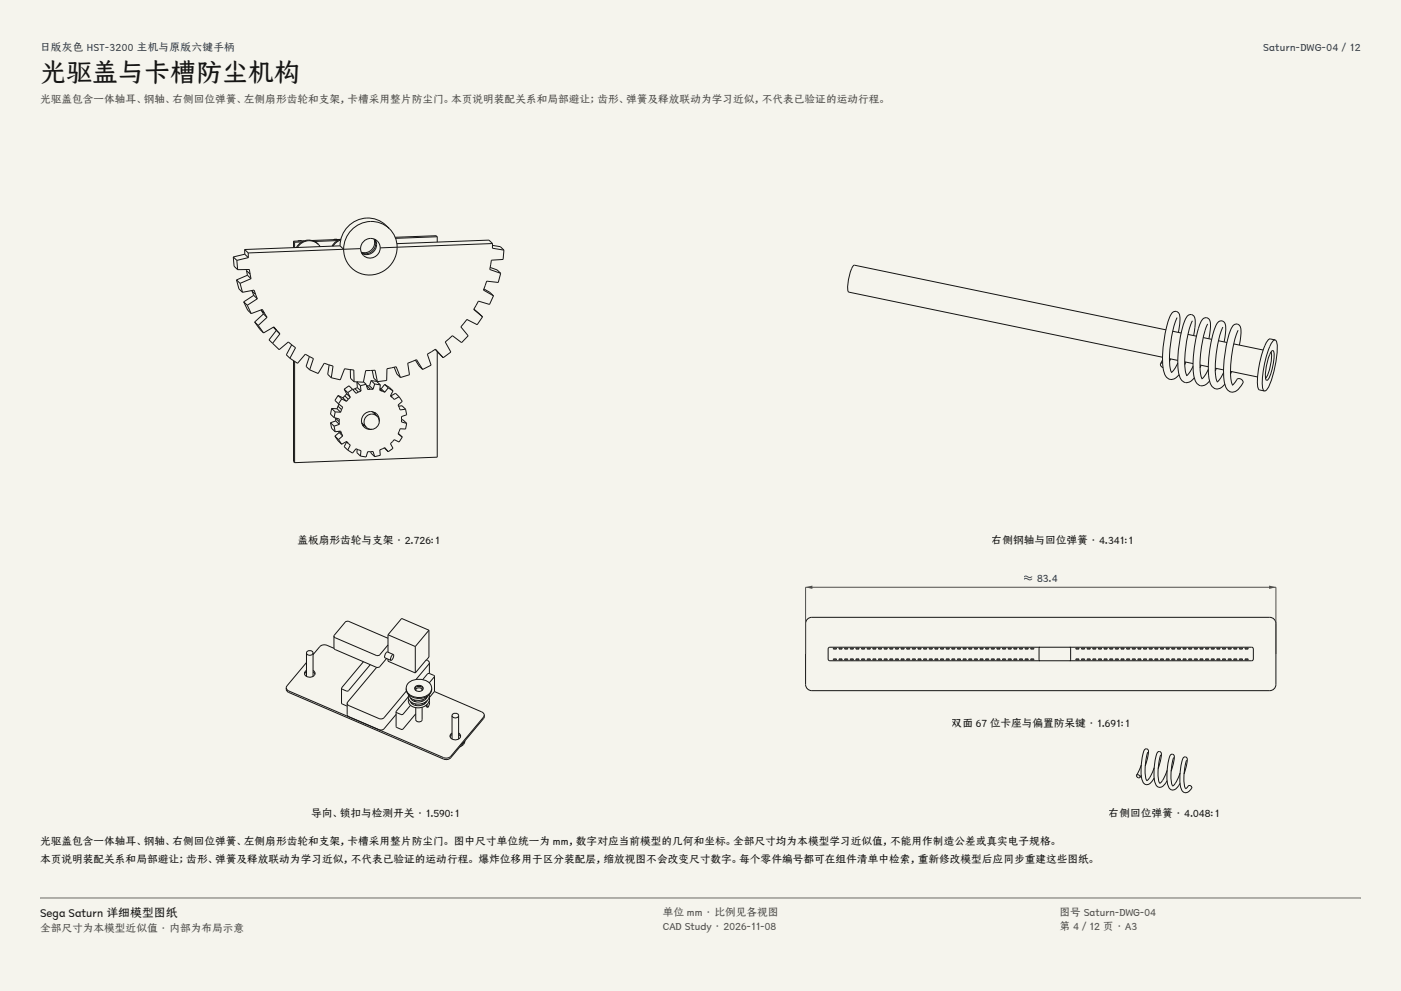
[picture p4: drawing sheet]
<svg xmlns="http://www.w3.org/2000/svg" width="420mm" height="297mm" viewBox="0 0 420 297" stroke-linecap="round" stroke-linejoin="round" font-family="sans-serif">
<g fill="#f5f4ed">
<path d="M0 0h420v297h-420z"/>
<path d="M12 12h396v275h-396z"/>
</g>
<g fill="none" stroke="#141413" stroke-width=".3">
<path d="M69.9 77l1.1 1M69.9 77l.3 2.8 1 1M71 78l.2 2.8M73.4 74.8l1 1M73.4 74.8v1.4M73.4 76.2l1 1M73.4 76.2l-3.5 .8M74.4 75.8v1.4M74.4 77.2l-3.4 .8M88 72.3l.3 .3M88 72.3v1.9M88.3 72.6v1.6"/>
<path d="M90.5 72.2h-1.2M90.5 72.5l-2.2 .1M91.3 72.2l-3.3 .1M95.4 73.2a4.1 4.1 0 0 0-6.5 1M95.4 73.2a4 4 0 0 0-6.2 1M95.4 73.2l.6 .7M101.2 71.8h-1.2M101.2 72.1l-6.9 .3M101.9 73.7l1.1 1M101.9 73.7l-28.5 1.1M101.9 71.8l-8.4 .3M102.1 71.9l-1.3 .7-1 1.2"/>
<path d="M102.2 71.7l-1.5 .7-1.1 1.4M108.1 74.5l-33.7 1.3M112.1 71.6a3 3 0 0 1-.6 3.2 3 3 0 0 1-3.2 .8M112.3 71.7a3 3 0 0 1-.5 3.4 3 3 0 0 1-3.4 .7M112.5 71.8a3 3 0 0 1-.4 3.6 3 3 0 0 1-3.6 .6M114 74.3a2.94 2.94 0 0 1-2.9 3.1 2.94 2.94 0 0 1-3-2.9M114 74.3a2.94 2.94 0 0 0-3.1-2.9 2.94 2.94 0 0 0-2.8 3.1M116.7 68.5a8.2 8.2 0 0 0-8.9-1.4 8.2 8.2 0 0 0-4.8 7.6M116.7 68.5a7.7 7.7 0 0 1 2.4 5.6M116.7 68.5a8.3 8.3 0 0 0-9.2-2.7 8.3 8.3 0 0 0-5.6 7.9M119.1 74.1a8 8 0 0 1-7.3 8.3 8 8 0 0 1-8.7-6.7l-.1-1M119.1 74.1l-5.1 .2"/>
<path d="M131.1 71l-12.5 .4M131.1 71v1.6M131.1 71l-.3-.4-12.3 .5M147.6 73.5l2.4 .4 1.1 1.1M147.6 73v1.4l3.5 .6M147.6 73l-28.5 1.1M147.6 73l-1-1-27.6 1M151.1 75l-.3 2.8-3.5 .2-.5 2.8 3.3 1.1M70.9 83.9l1.1 1M70.9 83.9l.7 2.7 1.1 1M71.2 80.8h3.6l.2 1.3M72 84.9l.7 2.7"/>
<path d="M72.7 87.6l3.5-.7 .4 1.4M73.1 90.5l1 1M73.1 90.5l1.1 2.5 1.1 1M73.9 80.8v.3M73.9 81.1l1.1 1M73.9 81.1l.3 1.4M74.1 91.5l1.2 2.5M74.2 82.5l1 1M74.2 82.5l-3.3 1.4M75 82.1l.2 1.4M75.2 83.5l-3.2 1.4M75.5 87.1l.1 .1"/>
<path d="M75.6 87.2l1 1.1M75.6 87.2l.5 1.3M76.1 88.5l1 1M76.1 88.5l-3 2M76.3 96.5l1.1 1M76.3 96.5l1.6 2.2 1.1 1.1M76.6 88.3l.5 1.2M77.1 89.5l-3 2M77.4 97.5l1.6 2.3M78.2 92.9h.1M78.3 92.9l1 1M78.3 92.9l.7 1.2"/>
<path d="M79 94.1l1.1 1M79 94.1l-2.7 2.4M79.3 93.9l-.7-1.2-3.3 1.3M79.3 93.9l.8 1.2M80.1 95.1l-2.7 2.4M82.8 99l-2.2 2.9 3.1 2.9 2.7-2.3 1.1 .9M82.8 99l-.8-1 1 1M82.8 99l1.1 1.1M83 99l-.9-1-3.1 1.8M83 99l.9 1.1M142.1 92.6l2.6 2.4M144.7 95l-1.6 2.3-3.1-1.6-1.8 2.3 2.2 2.6-2 2.1-2.8-2.1-2.1 1.9 1.7 3-2.3 1.7"/>
<path d="M145.1 86.6l1.8 1 1 1.1M146.9 80.2l2.1 .7 1.1 1M147.9 88.7l-1.1 2.5-3.4-1-1.4 2.5 2.7 2.3M150.1 81.9l-.7 2.8-3.5-.4-1 2.6 3 1.8M349.5 98.9l-93.5-19.4a12.2 12.2 0 0 0-1.7 7.8l.2 .2 94 19.6M351.6 99.3l2.5 .5M351.6 94.9h.1M352.9 95.2a30.9 30.9 0 0 0-1.9 16.1l.3 .4M353.3 99.6l.4-2.9a2.74 2.74 0 0 0-1.1-3.4 2.29 2.29 0 0 0-2.1 2.2 35.3 35.3 0 0 0-1.6 15.9 2.29 2.29 0 0 0 3.5 1.9l1.1-1M357.5 96.1a31.8 31.8 0 0 0-2 15.7l.4 .8M360.8 96.8h.1M362.1 97.1a31.3 31.3 0 0 0-2 15.9l.3 .6"/>
<path d="M366.6 98a30.8 30.8 0 0 0-1.8 16.1l.2 .4M369.9 98.7h.1M371.2 99a31.2 31.2 0 0 0-1.9 15.9l.3 .6M83.9 100.1l-2.2 2.8M86.9 107.4l2.3 1.5 2.3-2.7 2.5 1.3-1.2 3.3M87.4 103.3l-1.6 3 1.1 1.1M87.5 103.4l1.1 .8-1.7 3.2M88 108.1v30.3l.3 .3M88.3 108.3v30.4M92.8 106.8l-1 3 1 1M92.8 110.8l2.6 1.1 1.8-3 2.6 .8-.5 3.5M98.7 109.4l-.5 2.8 1.1 1"/>
<path d="M99.3 113.2l2.7 .6 1.3-3.3 2.8 .4v3.5M101.4 118.5l-1 1.5 1.1 1M101.4 118.5l1.4 .7M101.4 118.5l1 1.1M102.4 119.6l-.9 1.4M102.4 119.6l1.5 .7M102.8 119.2l1.1 1.1M103.2 116.6l.7 1.5M103.2 116.6l1.4-1 1.1 1.1M103.2 116.6l1.1 1.1M103.4 118.6l-.6 .6M103.4 118.6l1 1.1"/>
<path d="M103.9 118.1l-.5 .5M103.9 118.1l1.1 1M104.3 117.7l.7 1.4M104.4 119.7l-.5 .6M105 119.1l-.6 .6M105 110.8l.1 2.6 1 1M105.7 116.7l-1.4 1M105.7 116.7l1 1.2 .8-.4M106.4 116.5l-.6 .3M106.4 116.5l1.1 1M107 114.5l.1 1.7M107 114.5l1.1 1.1"/>
<path d="M107.1 116.2l-.7 .3M107.1 116.2l1.1 1M107.3 114.5h-.3M108.1 115.6l.1 1.6M108.2 117.2l-.7 .3M109 114.4l.7 .8M109.7 115.2l-1.6 .4M109.7 115.2l.5 1.5h.8M110 115.6h-.1M110 115.6h.8M110 115.6l1 1.1M110.8 115.6l1 1.1"/>
<path d="M111 116.7h.8M111.3 114l-.5 1.6M111.3 114l1.6 .3 1.1 1M111.3 114l1 1.1M111.6 111l.5 2.4 1 1M112.3 115.1l-.5 1.6M112.3 115.1l1.7 .2M113.1 114.4l-.7-3.4-2.8 .1-.7 3.4-2.8-.1M113.9 116.5l.7 .7M113.9 116.4l.4 .1M114 115.3l-.1 1.7 .7 .2M114.3 116.5l1 1"/>
<path d="M114.6 117.2l.7 .3M115.3 115.2l-1 1.3M115.3 115.2l1.4 .9 1.1 1M115.3 115.2l1.1 1M116.4 116.2l-1.1 1.3M116.4 116.2l1.4 .9M117.1 118.6l.5 .5M117.2 118.7l1.4-.8 1 1M117.8 117.1l-.7 1.5 .5 .5M118.2 110.1l.8 2 1.1 1M119.6 118.9l-1.4 .8-.6-.6M119.6 118.9l1 1.4-1.3 1.1 .7 1.5 1.6-.3"/>
<path d="M120.1 113.1l-1.3-3.2-2.8 .6-.1 3.5-2.8 .4M124.5 107.9l1.1 1.8 1.1 1M126.7 110.7l-1.8-2.9-2.7 1.1 .6 3.4-2.7 .8M130.5 104.7l2.4 2.5M131.1 105.4v31.6l-42.8 1.7M132.9 107.2l-2.4-2.5-2.4 1.5 1.1 3.2-2.5 1.3M347.9 109a1 1 0 0 0 .8 1.2M348.5 107.9l-.6 1.1M348.5 108.7l-.6 .3M350.6 107.5l2.5 .5M350.9 107.6l-.3 .7M353.1 108.8l-1.1 1.9-.8 .9"/>
<path d="M355.2 108.4l2.5 .6M355.5 108.5l-.3 .8M356.1 100.2l2.6 .6M357.7 109.8l-1.1 1.9-.8 .9M357.8 100.6l.5-3.3a2.54 2.54 0 0 0-1.1-3 2.29 2.29 0 0 0-2.2 2.2 35.3 35.3 0 0 0-1.5 15.8 2.29 2.29 0 0 0 3.5 2l1-1.1M359.7 109.4l2.5 .5M360.1 109.5l-.4 .7M360.7 101.2l2.5 .5M362.2 110.7l-1 1.9-.8 .9M362.4 101.5l.5-3.4a2.21 2.21 0 0 0-1.4-2.9 3.7 3.7 0 0 0-2.2 3.2 32.2 32.2 0 0 0-1.1 15.3 2.23 2.23 0 0 0 1.8 1.9 2.23 2.23 0 0 0 2.3-1.1l.3-.3M364.3 110.3l2.5 .6M364.6 110.4l-.3 .8"/>
<path d="M365.3 102.1l2.5 .5M366.8 111.7l-1 1.8-.9 1M367 102.5l.4-3.5a2.2 2.2 0 0 0-1.3-2.8 2.46 2.46 0 0 0-1.9 2.2 35.6 35.6 0 0 0-1.6 15.8 2.37 2.37 0 0 0 1.9 2.3 2.37 2.37 0 0 0 2.7-1.4M368.9 111.3l8.1 1.7M369.2 111.4l-.3 .7M369.9 103.1l8.8 1.8M371.6 103.4l.4-3.4a2.21 2.21 0 0 0-1.4-2.9 2.99 2.99 0 0 0-2 2.6 33.9 33.9 0 0 0-1.3 15.7 2.31 2.31 0 0 0 1.9 2.1 2.31 2.31 0 0 0 2.5-1.3l.3-.4a1.31 1.31 0 0 0 .4-1.9l-.3-.3a.93 .93 0 0 0-1.3 .1l-1.3 1.7M381 105.5a12.4 12.4 0 0 1-1.6 7.9M381.1 105.3l.5-.2a3.3 3.3 0 0 1 .3 2.8l-.8 3.6a3.3 3.3 0 0 1-1.4 2.5 6.3 6.3 0 0 1 0-4.6l.6-2.2zM382.2 101.9l-.4 .1a24.3 24.3 0 0 0-3.4 13.6l.4 1.3 .3 .3M382.2 101.9a3.5 3.5 0 0 1 .7 3.3 30.8 30.8 0 0 1-2.9 11.3l-.5 .5-.4 .2M382.2 101.9l-1.4-.3-.5 .1a24.3 24.3 0 0 0-3.3 13.6l.3 1.3 1.8 .6"/>
<path d="M99.1 126.7l.3 1.7 1.1 1M99.1 126.7l1.1 1M99.4 122.4l-.3 1.7 1.1 1M99.4 122.4l1.6 .1M99.4 122.4l1.1 1M100.2 125.1l1.5 .5v.8M100.2 127.7l.3 1.7M100.4 130.7l1 1.4 1 1M100.4 130.7l1.1 1M100.5 123.4l-.3 1.7M100.5 123.4l1.6 .1M100.5 129.4l1.6-.2 .3 .7"/>
<path d="M100.6 125.3l1.1 1.1M100.6 125.3v.9M100.6 125.3h.1M100.6 126.2l1.1 1M100.6 126.2l-1.5 .5M101 122.5l1.1 1M101.3 121.7l-.3 .8M101.3 121.7l1.1 1.1M101.5 121l1.2 1-.3 .8M101.5 131.7l.9 1.4M101.5 129.3l.2 .3M101.6 121.1l-.3 .6"/>
<path d="M101.7 129.6l-1.3 1.1M101.7 129.6l1 1.1M101.7 129.2l.7 .7M101.7 126.4v.8M101.7 127.2l-1.5 .5M102.4 122.8l-.3 .7M102.4 129.9l.3 .8M102.7 130.7l-1.2 1M103.8 132.3l.6 .6M103.9 132.4l-.7 1.5 1.1 1M104.3 134.9l1.4 .9 1-1.3 1.5 .6-.1 1.6M104.4 132.9l-.5-.6-1.5 .8"/>
<path d="M104.4 132.9l.6 .5-.7 1.5M107.1 134.6l-.1 1.1 1.1 1M108.1 136.7l1.6 .3 .5-1.6 1.6-.1 .5 1.6M108.4 126.7l1.4 1.3M108.6 127.3l.5 .1M108.7 127.4l.7 .2M111.1 135.4l.2 .4 1 1.1M111.6 123.4l1.4 1.3M112.2 123.6l.1 .4M112.3 123.6l.3 .7M113 124.7a2.32 2.32 0 0 0-3.2 .1 2.32 2.32 0 0 0 0 3.2M113 124.7a2.32 2.32 0 0 1 0 3.2 2.32 2.32 0 0 1-3.2 .1"/>
<path d="M113.7 126.3a2.65 2.65 0 0 0-2.6-2.9 2.65 2.65 0 0 0-2.7 2.8 2.65 2.65 0 0 0 3 2.5M115.2 134.2l1.2 1.2M116.4 135.4l-1.1-1.2-1.4 .6 .1 1.7-1.7 .4M119.4 129.9l1.2 1.1M119.5 121.7l1-.1 1.1 1M120.4 125.7l.4 .2 1.1 1M120.6 131l-1 1.5-1.4-.7-1.1 1.2 .7 1.4-1.4 1M121.6 122.6l.3 1.7-1.5 .6v1.6l1.5 .4M121.9 126.9l-.3 1.7-1.6-.1-.7 1.5 1.3 1M91.9 198.6l-5.9 6.9-.2 .6M91.9 195.7a1.04 1.04 0 0 0 1 .7 1.04 1.04 0 0 0 1-.7M91.9 195.7a1.04 1.04 0 0 1 1-.7 1.04 1.04 0 0 1 1 .7"/>
<path d="M91.9 195.7v7M93.9 195.7v7M100.1 190.6l3.4-4.2 .8-.2 12 5.1M100.1 190.6l.4 .5 12.6 5.4 .8-.3 2.4-2.9M100.1 190.6v3.6l.2 .4 12.5 5.4h.6l.5-.2 2-2.4M100.1 194.3a4.2 4.2 0 0 0-3.5-1l-.7 .5-2 2.4M109 198.3l-6.6 8M111 199.2l-6.5 7.8-.7 .1-1.4-.8M116.3 197.5v.7l8.2 3.5M116.3 190.2v5.3M116.3 190.2l8.2 3.6M117.9 196.2a1.48 1.48 0 0 0-.7 1.7"/>
<path d="M117.9 196.2a1.49 1.49 0 0 1-.7 1.7M117.9 196.2l-1.8-.8a1.48 1.48 0 0 0-.7 1.7l1.8 .8M124.5 193.8v7.9M128.6 188.9l-8.2-3.6-4.1 4.9M128.6 188.9l-4.1 4.9M128.6 188.9v8l-.8 .9M128.7 198.6l-4 5M128.7 198.6l-.2-.5-.7-.3-3.3 3.9M128.7 198.6v3.2M242 185.6l1.4-.6h137.2a1.86 1.86 0 0 1 1.9 1.9v18.2a1.86 1.86 0 0 1-1.9 1.9h-137.2a1.86 1.86 0 0 1-1.9-1.9v-18.2zM248.5 194h126.7l.5 .5v3l-.5 .5h-126.4l-.5-.5v-3zM249.8 194.3h1v.2h-1z"/>
<path d="M249.8 197.5h1v.2h-1zM251.5 197.5h.9v.2h-.9zM251.5 194.3h.9v.2h-.9zM253.2 197.5h.9v.2h-.9zM253.2 194.3h.9v.2h-.9zM254.9 197.5h.9v.2h-.9zM254.9 194.3h.9v.2h-.9zM256.6 197.5h.9v.2h-.9zM256.6 194.3h.9v.2h-.9zM258.3 197.5h.9v.2h-.9zM258.3 194.3h.9v.2h-.9zM260 197.5h.9v.2h-.9z"/>
<path d="M260 194.3h.9v.2h-.9zM261.7 197.5h.9v.2h-.9zM261.7 194.3h.9v.2h-.9zM263.4 197.5h.9v.2h-.9zM263.4 194.3h.9v.2h-.9zM265 197.5h1v.2h-1zM265 194.3h1v.2h-1zM266.7 197.5h1v.2h-1zM266.7 194.3h1v.2h-1zM268.4 197.5h1v.2h-1zM268.4 194.3h1v.2h-1zM270.1 197.5h.9v.2h-.9z"/>
<path d="M270.1 194.3h.9v.2h-.9zM271.8 197.5h.9v.2h-.9zM271.8 194.3h.9v.2h-.9zM273.5 197.5h.9v.2h-.9zM273.5 194.3h.9v.2h-.9zM275.2 197.5h.9v.2h-.9zM275.2 194.3h.9v.2h-.9zM276.9 197.5h.9v.2h-.9zM276.9 194.3h.9v.2h-.9zM278.6 197.5h.9v.2h-.9zM278.6 194.3h.9v.2h-.9zM280.3 197.5h.9v.2h-.9z"/>
<path d="M280.3 194.3h.9v.2h-.9zM281.9 197.5h1v.2h-1zM281.9 194.3h1v.2h-1zM283.6 197.5h1v.2h-1zM283.6 194.3h1v.2h-1zM285.3 197.5h1v.2h-1zM285.3 194.3h1v.2h-1zM287 197.5h1v.2h-1zM287 194.3h1v.2h-1zM288.7 197.5h.9v.2h-.9zM288.7 194.3h.9v.2h-.9zM290.4 197.5h.9v.2h-.9z"/>
<path d="M290.4 194.3h.9v.2h-.9zM292.1 197.5h.9v.2h-.9zM292.1 194.3h.9v.2h-.9zM293.8 197.5h.9v.2h-.9zM293.8 194.3h.9v.2h-.9zM295.5 197.5h.9v.2h-.9zM295.5 194.3h.9v.2h-.9zM297.2 197.5h.9v.2h-.9zM297.2 194.3h.9v.2h-.9zM298.9 197.5h.9v.2h-.9zM298.9 194.3h.9v.2h-.9zM300.5 197.5h1v.2h-1z"/>
<path d="M300.5 194.3h1v.2h-1zM302.2 197.5h1v.2h-1zM302.2 194.3h1v.2h-1zM303.9 197.5h1v.2h-1zM303.9 194.3h1v.2h-1zM305.6 197.5h.9v.2h-.9zM305.6 194.3h.9v.2h-.9zM307.3 197.5h.9v.2h-.9zM307.3 194.3h.9v.2h-.9zM309 197.5h.9v.2h-.9zM309 194.3h.9v.2h-.9zM311.7 194l-.2 .2v3.6l.2 .2"/>
<path d="M320.7 194l.3 .2v3.6l-.3 .2M322.5 197.5h1v.2h-1zM322.5 194.3h1v.2h-1zM324.2 197.5h.9v.2h-.9zM324.2 194.3h.9v.2h-.9zM325.9 197.5h.9v.2h-.9zM325.9 194.3h.9v.2h-.9zM327.6 197.5h.9v.2h-.9zM327.6 194.3h.9v.2h-.9zM329.3 197.5h.9v.2h-.9zM329.3 194.3h.9v.2h-.9zM331 197.5h.9v.2h-.9z"/>
<path d="M331 194.3h.9v.2h-.9zM332.7 197.5h.9v.2h-.9zM332.7 194.3h.9v.2h-.9zM334.4 197.5h.9v.2h-.9zM334.4 194.3h.9v.2h-.9zM336 197.5h1v.2h-1zM336 194.3h1v.2h-1zM337.7 197.5h1v.2h-1zM337.7 194.3h1v.2h-1zM339.4 197.5h1v.2h-1zM339.4 194.3h1v.2h-1zM341.1 197.5h1v.2h-1z"/>
<path d="M341.1 194.3h1v.2h-1zM342.8 197.5h.9v.2h-.9zM342.8 194.3h.9v.2h-.9zM344.5 197.5h.9v.2h-.9zM344.5 194.3h.9v.2h-.9zM346.2 197.5h.9v.2h-.9zM346.2 194.3h.9v.2h-.9zM347.9 197.5h.9v.2h-.9zM347.9 194.3h.9v.2h-.9zM349.6 197.5h.9v.2h-.9zM349.6 194.3h.9v.2h-.9zM351.3 197.5h.9v.2h-.9z"/>
<path d="M351.3 194.3h.9v.2h-.9zM353 197.5h.9v.2h-.9zM353 194.3h.9v.2h-.9zM354.6 197.5h1v.2h-1zM354.6 194.3h1v.2h-1zM356.3 197.5h1v.2h-1zM356.3 194.3h1v.2h-1zM358 197.5h1v.2h-1zM358 194.3h1v.2h-1zM359.7 197.5h.9v.2h-.9zM359.7 194.3h.9v.2h-.9zM361.4 197.5h.9v.2h-.9z"/>
<path d="M361.4 194.3h.9v.2h-.9zM363.1 197.5h.9v.2h-.9zM363.1 194.3h.9v.2h-.9zM364.8 197.5h.9v.2h-.9zM364.8 194.3h.9v.2h-.9zM366.5 197.5h.9v.2h-.9zM366.5 194.3h.9v.2h-.9zM368.2 197.5h.9v.2h-.9zM368.2 194.3h.9v.2h-.9zM369.9 197.5h.9v.2h-.9zM369.9 194.3h.9v.2h-.9zM371.6 197.5h.9v.2h-.9z"/>
<path d="M371.6 194.3h.9v.2h-.9zM373.2 197.5h1v.2h-1zM373.2 194.3h1v.2h-1zM85.8 206.1l.2 .6 .6 .4 46.8 20.1 1-.1 .7-.4 9.9-11.8 .2-.6M85.8 206.1l.1 .8 .7 .6 46.8 20.1h1l.7-.5 9.9-11.7 .2-1.1M91.9 200.9a1.1 1.1 0 0 0-.5 1.4 1.1 1.1 0 0 0 1.3 .7 1.18 1.18 0 0 0 1.5-.4 1.18 1.18 0 0 0-.1-1.5l-.2-.2M91.9 201.4l-.6 .6M93.9 201.4l.5 .6M102.4 206.3v4.4l.2 .3 1.5 .6M104.1 210.8v3.3l.5 .7M112.9 200l-8.8 10.8M118.7 214.1l-3.6 4.3a1.38 1.38 0 0 1-1.5 .3"/>
<path d="M118.7 213.3v4.4l.3 .3 1.4 .6 .5-.2 3.7-4.5M121.8 206.3a3.4 3.4 0 0 0 3.7 2.7 3.2 3.2 0 0 0 3.9-2.7M121.8 206.3a3.3 3.3 0 0 1 3.8-2.7 3.3 3.3 0 0 1 3.8 2.7M121.8 206.3a2.89 2.89 0 0 0 2.8 2.9 3.6 3.6 0 0 0 4.8-2.6v-.3M121.8 207.1l-6.7 8a1.38 1.38 0 0 1-1.5 .3l-9-3.9-.5-.7M122.4 208.8l-3.7 4.5M122.4 208.1a3.5 3.5 0 0 0 5.9 .5v-.1M123.1 211.4l-2.4 2.7h-.5l-1.5-.8M123.3 209.4l-.1 .1M123.7 210.7l-.2 .2M124.3 206.4a1.4 1.4 0 0 1 1.3-.7 1.4 1.4 0 0 1 1.2 .7M124.4 206.5h.1"/>
<path d="M124.4 209.8l-.3 .4M124.5 205.9a1.25 1.25 0 0 1 1.4-.6 1.25 1.25 0 0 1 .9 1.3 1.41 1.41 0 0 1-2.5-.3zM124.6 206.8a1.01 1.01 0 0 1 1-.7 1.01 1.01 0 0 1 .9 .7M124.6 206.8l.1 .1M124.6 206.8v.1M124.6 209.9v.4M124.6 211v.4M124.6 206.9h.1M124.8 206.4l-.5 .1M125.2 205.7l1.1 .1M126.5 206.5l.3 .1M126.5 206.8h.1"/>
<path d="M126.5 212v3.7a.99 .99 0 0 1-.9 .7 .99 .99 0 0 1-1-.7v-3.6M126.5 209.8v.4M126.5 210.9v.4M127.5 209.3l.2 .2M127.6 210.3l-.6 .8M127.8 211.6h.3l.2 .3M127.8 211.6l.1 .3h.4M128 208.9h.1M128 210a2.95 2.95 0 0 1-4.9 .3M128 208.9a2.96 2.96 0 0 1-4.9 .3M128 211.1l-.2 .5M128.3 208.5h.1"/>
<path d="M128.7 208.9a2.96 2.96 0 0 1-3.7 3.2 2.22 2.22 0 0 1-2.5-2.6M128.7 210v.9l-.4 1M128.8 208.1a3.4 3.4 0 0 1-5.3 2.5 1.8 1.8 0 0 1-1-2.2M130.2 207.2l14.2 6.2 .6 .4 .2 .5M130.3 202.7l-1.5-.8h-.5l-1.6 1.8M130.3 202.7l-1.6 2M130.3 202.7l-.1 4.5-1.5 1.8M135.5 219.7a1.1 1.1 0 0 0-.5 1.4 1.1 1.1 0 0 0 1.4 .6 1.18 1.18 0 0 0 1.4-.3 1.18 1.18 0 0 0-.1-1.5l-.2-.2M135.5 214.5a1.04 1.04 0 0 0 1 .7 1.04 1.04 0 0 0 1-.7M135.5 214.5a1.04 1.04 0 0 1 1-.7 1.04 1.04 0 0 1 1 .7M135.5 214.5v7M137.5 214.5v7"/>
<path d="M135.5 220.1l-.6 .7M137.5 220.1l.6 .7M139.3 222.2l-.9 1M139.4 222a2.08 2.08 0 0 1-1.5 1.8"/>
</g>
<path d="M241.5 196v-20h141v20" fill="none" stroke="#504e49" stroke-width=".3"/>
<g fill="#504e49">
<path d="M241.5 176l2-.5v1z"/>
<path d="M380.5 175.5l2 .5-2 .5z"/>
</g>
<path d="M340.7 232.3l.3 .7h.8M340.7 232.3h.8l.3 .7M342.1 232.4l-.3 .6M342.1 229.3l-1.4 3M343.3 229.5l.9-3.1a1.72 1.72 0 0 0-.3-1.9 1.05 1.05 0 0 0-1.2 1.3 16.9 16.9 0 0 0-.1 8.5 1.48 1.48 0 0 0 1.4 .9 1.48 1.48 0 0 0 1.3-1l.7-1M344.1 225.4a15.8 15.8 0 0 0-.3 8.5v.1M346 230.1l-1.2 2.7-1 1.1M347.2 230.3l.8-3.1a1.72 1.72 0 0 0-.2-1.9 1.05 1.05 0 0 0-1.2 1.3 16.9 16.9 0 0 0-.1 8.5 1.48 1.48 0 0 0 1.4 .9 1.48 1.48 0 0 0 1.3-1l.7-1M348 226.2a15.8 15.8 0 0 0-.3 8.5l1-1.1 1.2-2.7M351.1 231.1l.8-3a1.72 1.72 0 0 0-.2-2 1.05 1.05 0 0 0-1.2 1.3 16.9 16.9 0 0 0-.2 8.5 1.48 1.48 0 0 0 1.4 .9 1.48 1.48 0 0 0 1.4-1l.7-1M351.8 227a15.8 15.8 0 0 0-.3 8.5l1.1-1.1 1.2-2.7M355.7 227.8a15.8 15.8 0 0 0-.3 8.5l.4-.2a.71 .71 0 0 1 .8-.7 .71 .71 0 0 1 .7 .8 1.76 1.76 0 0 1-2.7 1.1 9.5 9.5 0 0 1-.7-6.8l.3-1.9a1.73 1.73 0 0 1 1-1.8 1.05 1.05 0 0 1 .7 1.7l-.9 3.4" fill="none" stroke="#141413" stroke-width=".3"/>
<path d="M12 269.3h396zM12 269h396v.3h-396z" fill-rule="evenodd" fill="#504e49"/>
<text font-size="7.8" fill="#141413" x="12" y="24.7">光驱盖与卡槽防尘机构</text>
<text font-size="3.5" fill="#141413" x="12" y="274.9">Sega Saturn 详细模型图纸</text>
<g font-size="3.2" fill="#1b365d">
<text x="12" y="15.3">日版灰色 HST-3200 主机与原版六键手柄</text>
<text x="378.7" y="15.3">Saturn-DWG-04 / 12</text>
<text x="306.9" y="174.4">≈ 83.4</text>
</g>
<g font-size="3.2" fill="#504e49">
<text x="12" y="30.9">光驱盖包含一体轴耳、钢轴、右侧回位弹簧、左侧扇形齿轮和支架，卡槽采用整片防尘门。本页说明装配关系和局部避让；齿形、弹簧及释放联动为学习近似，不代表已验证的运动行程。</text>
<text x="198.7" y="274.5">单位 mm · 比例见各视图</text>
<text x="317.6" y="274.5">图号 Saturn-DWG-04</text>
<text x="12" y="279.3">全部尺寸为本模型近似值 · 内部为布局示意</text>
<text x="198.7" y="278.8">CAD Study · 2026-11-08</text>
<text x="317.6" y="278.8">第 4 / 12 页 · A3</text>
</g>
<g font-size="3.2" fill="#141413">
<text x="89.2" y="163">盖板扇形齿轮与支架 · 2.726:1</text>
<text x="297.3" y="163">右侧钢轴与回位弹簧 · 4.341:1</text>
<text x="285.3" y="218">双面 67 位卡座与偏置防呆键 · 1.691:1</text>
<text x="93.3" y="245">导向、锁扣与检测开关 · 1.590:1</text>
<text x="332.4" y="245">右侧回位弹簧 · 4.048:1</text>
<text x="12" y="253.3">光驱盖包含一体轴耳、钢轴、右侧回位弹簧、左侧扇形齿轮和支架，卡槽采用整片防尘门。 图中尺寸单位统一为 mm，数字对应当前模型的几何和坐标。全部尺寸均为本模型学习近似值，不能用作制造公差或真实电子规格。</text>
<text x="12" y="258.6">本页说明装配关系和局部避让；齿形、弹簧及释放联动为学习近似，不代表已验证的运动行程。 爆炸位移用于区分装配层，缩放视图不会改变尺寸数字。每个零件编号都可在组件清单中检索，重新修改模型后应同步重建这些图纸。</text>
</g>
</svg>
